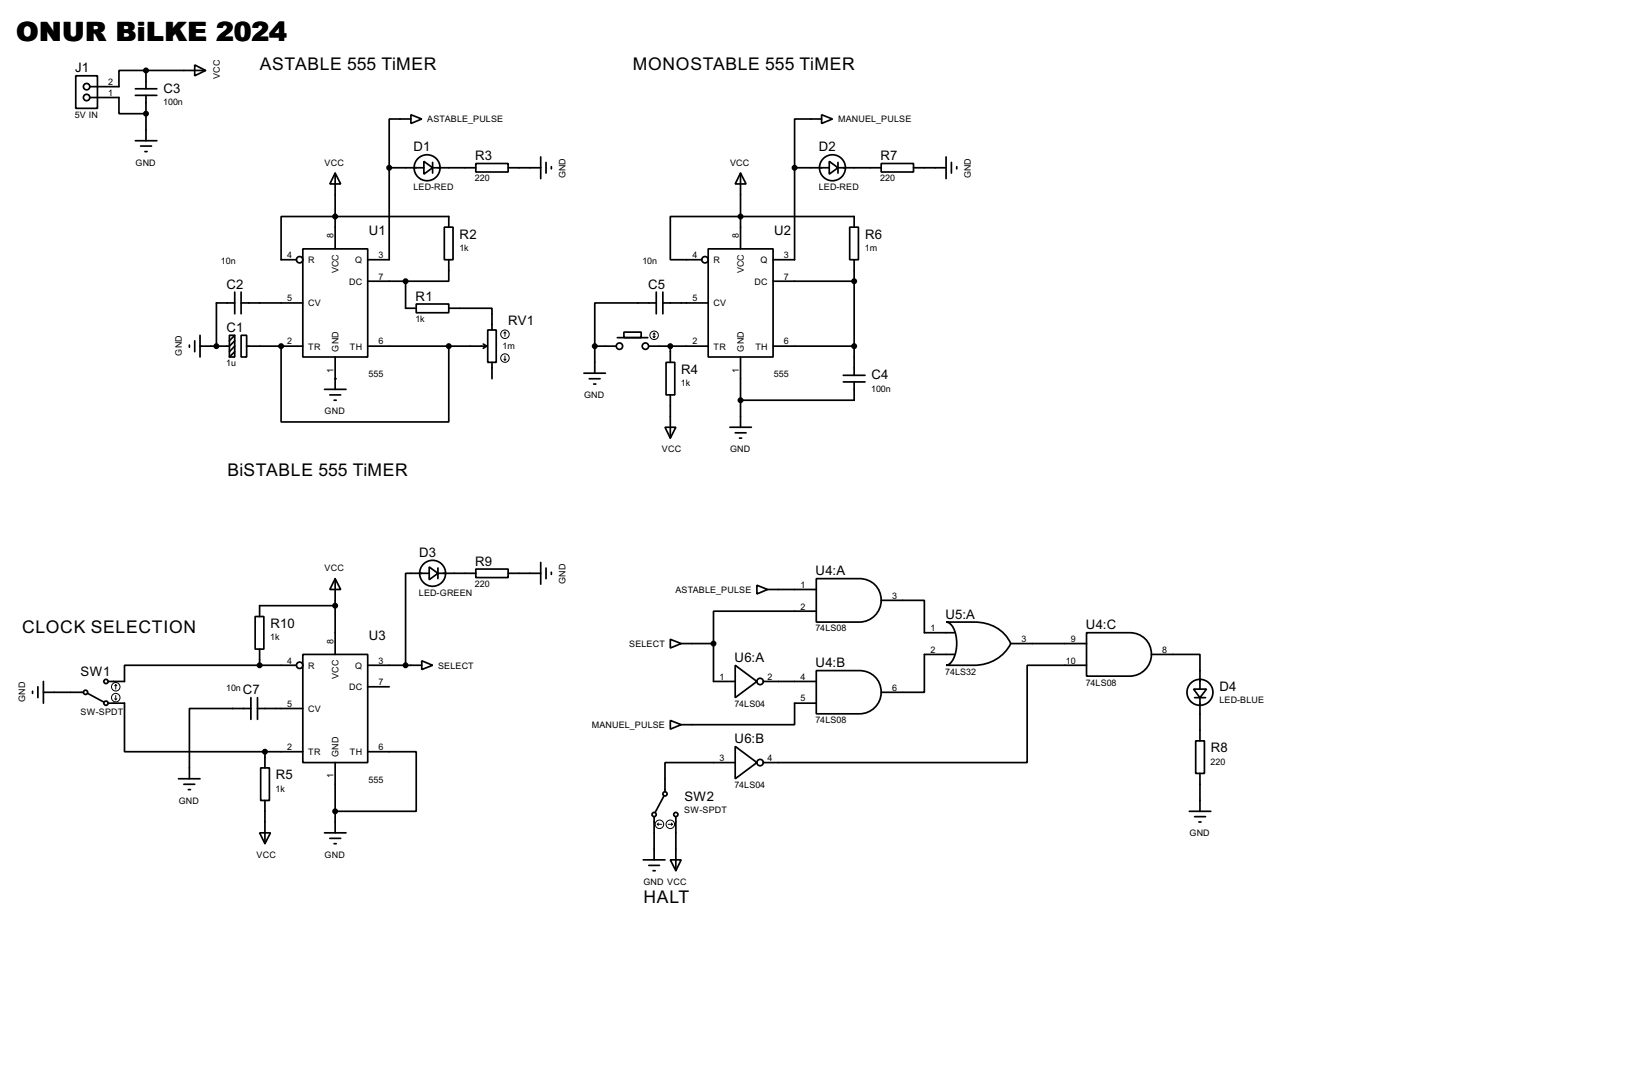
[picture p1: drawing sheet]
<svg xmlns="http://www.w3.org/2000/svg" width="383mm" height="256mm" viewBox="0 0 383 256" stroke-linecap="round" stroke-linejoin="round" font-family="sans-serif">
<g fill="#000">
<circle cx="34.3" cy="16.6" r=".2"/>
<circle cx="34.3" cy="26.7" r=".2"/>
<circle cx="50.9" cy="81.3" r=".2"/>
<circle cx="66.1" cy="81.3" r=".2"/>
<circle cx="78.8" cy="89" r=".2"/>
</g>
<g fill="none" stroke="#000" stroke-width=".4">
<path d="M17.8 17.8h5.1v7.7h-5.1zM34.3 16.6h-6.3v3.8h-6.9M34.3 16.6v4.3M34.3 16.6h14M45.8 15.3l2.5 1.3-2.5 1.2zM21.1 22.9h6.9v3.8h6.3M31.8 22.4h5.1M31.8 20.9h5.1M31.8 33.1h5.1M33.1 34.3h2.5M34.1 35.6h.5M34.3 22.4v10.7"/>
<path d="M91.5 39.4h8.1M91.5 39.4v21.6h-5.1M96.6 27l2.5 1-2.5 1zM96.6 28h-5.1v11.4M99.6 37.9l2.1 1.5-2.1 1.5zM101.7 39.4h10.1M101.7 38.2v2.5M111.8 38.4h7.6v2h-7.6zM119.4 39.4h7.7M127.1 36.9v5.1M128.3 38.2v2.5M129.6 39.2v.5"/>
<path d="M186.7 39.4h8.2M186.7 39.4v21.6h-5M193.1 27l2.5 1-2.5 1zM193.1 28h-6.4v11.4M194.9 37.9l2 1.5-2 1.5zM196.9 39.4h10.2M196.9 38.2v2.5M207.1 38.4h7.6v2h-7.6zM214.7 39.4h7.6M222.3 36.9v5.1M223.6 38.2v2.5M224.8 39.2v.5"/>
<path d="M71.2 58.5h15.2v25.4h-15.2zM78.8 40.7l1.3 2.5h-2.6zM78.8 40.7v17.8M104.4 53.4h2.1v7.6h-2.1zM105.5 53.4v-2.5h-39.4v10.1h3.6M166.4 58.5h15.3v25.4h-15.3zM174 40.7l1.3 2.5h-2.5zM174 40.7v17.8M199.7 53.4h2v7.6h-2zM200.7 53.4v-2.5h-43.2v10.1h7.4M47 78.8v5.1M53.9 78.8h1.3v5.1h-1.3z"/>
<path d="M55.2 71.2h-4.3v10.1M55.2 78.8l-1.3 1.3M55.2 68.6v5.1M56.7 78.8h1.3v5.1h-1.3zM56.7 71.2h14.5M56.7 68.6v5.1M86.4 66.1h8.9M95.3 66.1v6.3h2.5M97.8 71.4h7.7v2.1h-7.7zM105.5 72.4h10.1v5.1M105.5 61v5.1h-10.2M114.6 77.5h2v7.6h-2z"/>
<path d="M145.1 79.3h7.1M146.6 78h4.1v1.3h-4.1zM154.2 71.2h-14.4v10.1M154.2 68.6v5.1M155.8 71.2h10.6M155.8 68.6v5.1M181.7 66.1h19M200.7 61v27.2M44.5 81.1v.5M45.8 80.1v2.5M55.2 80.1l-1.3 1.2h-6.9M55.2 82.6l-1.3 1.3"/>
<path d="M55.2 81.3l-1.3 1.3M58 81.3h13.2M66.1 81.3v17.8h39.4v-17.8M76.3 91.5h5M77.5 92.8h2.6M78.5 94h.5M78.8 83.9v7.6M86.4 81.3h28M113.6 80.8l.8 .5M114.4 81.3l-.8 .5M115.6 85.1v3.9M137.2 87.7h5.1"/>
<path d="M138.5 89h2.5M139.5 90.2h.5M139.8 81.3h5M139.8 81.3v6.4M152.5 81.3h13.9M156.5 85.1h2.1v7.7h-2.1zM157.5 81.3v3.8M157.5 92.8v10.1M174 83.9v16.5M181.7 81.3h19M198.2 88.2h5.1M198.2 89.7h5.1"/>
<path d="M200.7 89.7v4.3h-26.7M156.3 100.4h2.5l-1.3 2.5zM171.5 100.4h5.1M172.8 101.7h2.5M173.8 102.9h.5M78.8 135.9l1.3 2.6h-2.6zM78.8 135.9v17.8M100.9 133.2l2 1.5-2 1.5zM100.9 134.7h-5.6v21.6M102.9 134.7h8.9M102.9 133.4v2.5M111.8 133.7h7.6v2h-7.6z"/>
<path d="M119.4 134.7h7.7M127.1 132.1v5.1M128.3 133.4v2.5M129.6 134.4v.5M177.9 137.5l2.5 1-2.5 1zM180.4 138.5h11.4M191.8 135.9h10.2a5.1 5.1 0 0 1 5.1 5.1 5.1 5.1 0 0 1-5.1 5.1h-10.2zM60 144.8h2v7.7h-2zM61 156.3h-31.7v3.8h-3.8M61 156.3h8.7M61 152.5v3.8M71.2 153.7h15.2v25.4h-15.2z"/>
<path d="M78.8 142.3h-17.8v2.5M86.4 156.3h12.7M99.1 155.2l2.6 1.1-2.6 1zM157.5 150.2l2.6 1-2.6 1zM160.1 151.2h7.6M167.7 151.2v8.9h5.1M172.8 156.3l5.1 3.8-5.1 3.8zM191.8 157.5h10.2a5.1 5.1 0 0 1 5.1 5.1 5.1 5.1 0 0 1-5.1 5.1h-10.2zM191.8 143.6h-24.1v7.6M207.1 141h10.1v7.6h7.1M222.3 146.1h6.6a9.1 9.1 0 0 1 8.6 5.1 9.5 9.5 0 0 1-8.6 5.1h-6.6a3.5 3.5 0 0 0 2.3-3.2 7.3 7.3 0 0 0-1.4-6.6zM224.3 153.7h-7.1v8.9h-10.1"/>
<path d="M237.5 151.2h17.8M255.3 148.6h10.2a5.1 5.1 0 0 1 5.1 5.1 5.1 5.1 0 0 1-5.1 5.1h-10.2zM255.3 156.3h-13.9v22.8h-62M270.6 153.7h11.4v8.2M7.7 162.4v.5M8.9 161.3v2.6M10.2 162.6h9.4M10.2 160.1v5.1M20.6 162.9l3.8 2M25.5 165.2h3.8v11.4h33M59 166.4h-14.5v16.5M59 163.9v5.1"/>
<path d="M60.5 166.4h10.7M60.5 163.9v5.1M62.3 176.6v3.8M62.3 176.6h8.9M78.8 179.1v16.5M86.4 176.6h11.4v14h-19M86.4 161.3h5.1M157.5 169.2l2.6 1-2.6 1.1zM172.8 175.3l5.1 3.8-5.1 3.8zM172.8 179.1h-16.5v6.9M179.4 160.1h12.4M191.8 165.2h-5.1v5h-26.6"/>
<path d="M280.5 161.9h3l-1.5 2zM280.7 163.9h2.6M281 174h2v7.7h-2zM282 163.9v10.1M42 182.9h5M43.2 184.2h2.6M44.3 185.5h.5M61 195.6h2.6l-1.3 2.6zM61.3 180.4h2v7.6h-2zM62.3 188v10.2M76.3 195.6h5M77.5 196.9h2.6"/>
<path d="M78.5 198.2h.5M153.7 191.8v10.2M156 187l-2 3.8M158.8 191.8v12.7M279.5 190.6h5M280.7 191.8h2.6M281.7 193.1h.5M282 181.7v8.9M151.2 202h5.1M152.5 203.3h2.5M153.5 204.5h.5M157.5 202h2.6l-1.3 2.5z"/>
<circle cx="20.3" cy="22.9" r=".75"/>
<circle cx="20.3" cy="20.4" r=".75"/>
<circle cx="100.3" cy="39.4" r="3.1"/>
<circle cx="195.6" cy="39.4" r="3.1"/>
<circle cx="70.4" cy="61" r=".75"/>
<circle cx="165.6" cy="61" r=".75"/>
<circle cx="145.5" cy="81.3" r=".75"/>
<circle cx="151.6" cy="81.3" r=".75"/>
<circle cx="101.6" cy="134.7" r="3.1"/>
<circle cx="70.4" cy="156.3" r=".75"/>
<circle cx="20.1" cy="162.6" r=".5"/>
<circle cx="24.9" cy="160.1" r=".5"/>
<circle cx="24.9" cy="165.2" r=".5"/>
<circle cx="178.6" cy="179.1" r=".75"/>
<circle cx="178.6" cy="160.1" r=".75"/>
<circle cx="281.9" cy="162.6" r="3.1"/>
<circle cx="153.7" cy="191.3" r=".5"/>
<circle cx="156.2" cy="186.5" r=".5"/>
<circle cx="158.8" cy="191.3" r=".5"/>
</g>
<g fill="#000" stroke="#000" stroke-width=".4">
<circle cx="34.3" cy="16.6" r=".5"/>
<circle cx="34.3" cy="26.7" r=".5"/>
<circle cx="91.4" cy="39.4" r=".5"/>
<circle cx="186.7" cy="39.4" r=".5"/>
<circle cx="78.7" cy="50.9" r=".5"/>
<circle cx="174" cy="50.9" r=".5"/>
<circle cx="95.3" cy="66.1" r=".5"/>
<circle cx="200.7" cy="66.1" r=".5"/>
<circle cx="50.8" cy="81.3" r=".5"/>
<circle cx="66" cy="81.3" r=".5"/>
<circle cx="105.4" cy="81.3" r=".5"/>
<circle cx="139.7" cy="81.3" r=".5"/>
<circle cx="157.5" cy="81.3" r=".5"/>
<circle cx="174" cy="94" r=".5"/>
<circle cx="200.7" cy="81.3" r=".5"/>
<circle cx="61" cy="156.3" r=".5"/>
<circle cx="78.7" cy="142.3" r=".5"/>
<circle cx="95.3" cy="156.3" r=".5"/>
<circle cx="167.6" cy="151.2" r=".5"/>
<circle cx="62.2" cy="176.6" r=".5"/>
<circle cx="78.7" cy="190.6" r=".5"/>
</g>
<g fill="none" stroke="#000" stroke-width=".23">
<path d="M118.7 78v1M118.7 78l.2 .3M118.7 78l-.3 .3M153.5 79l.2 .3M153.7 78.3v1M153.7 78.3l-.2 .2M153.7 78.3l.3 .2M154 79l-.3 .3M118.4 84.4l.3 .2M118.7 83.6v1M118.9 84.4l-.2 .2M27 164.1l.2 .3"/>
<path d="M27.2 160.8v1.1M27.2 163.4v1M27.2 160.8l-.2 .3M27.2 160.8l.3 .3M27.5 164.1l-.3 .3M154.5 193.6l.2 .3M154.5 193.6h1M154.7 193.3l-.2 .3M157 193.6h1M157.8 193.3l.2 .3M158 193.6l-.2 .3"/>
<circle cx="118.6" cy="78.5" r="1"/>
<circle cx="153.7" cy="78.8" r="1"/>
<circle cx="118.6" cy="84.1" r="1"/>
<circle cx="27.2" cy="163.9" r="1"/>
<circle cx="27.2" cy="161.3" r="1"/>
<circle cx="154.9" cy="193.6" r="1"/>
<circle cx="157.5" cy="193.6" r="1"/>
</g>
<text font-size="8.9" x="3.8" y="9.5">ONUR BiLKE 2024</text>
<g font-size="4.6">
<text x="61.1" y="16.6">ASTABLE 555 TiMER</text>
<text x="148.7" y="16.6">MONOSTABLE 555 TiMER</text>
<text x="53.4" y="111.8">BiSTABLE 555 TiMER</text>
<text x="5.2" y="148.6">CLOCK SELECTION</text>
<text x="151.2" y="212.1">HALT</text>
</g>
<g font-size="3.5">
<text x="17.7" y="17">J1</text>
<text x="38.4" y="21.8">C3</text>
<text x="97.2" y="35.6">D1</text>
<text x="192.4" y="35.6">D2</text>
<text x="111.7" y="37.6">R3</text>
<text x="206.9" y="37.6">R7</text>
<text x="86.7" y="55.1">U1</text>
<text x="108" y="56.1">R2</text>
<text x="181.9" y="55.1">U2</text>
<text x="203.3" y="56.1">R6</text>
<text x="53.2" y="67.8">C2</text>
<text x="97.7" y="70.6">R1</text>
<text x="152.3" y="67.8">C5</text>
<text x="53.2" y="78">C1</text>
<text x="119.4" y="76.4">RV1</text>
<text x="160.1" y="87.8">R4</text>
<text x="204.8" y="89.1">C4</text>
<text x="98.5" y="130.8">D3</text>
<text x="111.7" y="132.9">R9</text>
<text x="191.7" y="135.1">U4:A</text>
<text x="63.6" y="147.5">R10</text>
<text x="222.2" y="145.3">U5:A</text>
<text x="255.2" y="147.8">U4:C</text>
<text x="86.7" y="150.4">U3</text>
<text x="172.6" y="155.5">U6:A</text>
<text x="19" y="158.8">SW1</text>
<text x="191.7" y="156.7">U4:B</text>
<text x="57.1" y="163.1">C7</text>
<text x="286.6" y="162.3">D4</text>
<text x="172.6" y="174.5">U6:B</text>
<text x="284.5" y="176.7">R8</text>
<text x="64.8" y="183.1">R5</text>
<text x="160.8" y="188.2">SW2</text>
</g>
<g font-size="2.4">
<text x="25.5" y="22.5">1</text>
<text x="25.5" y="20">2</text>
<text x="51.7" y="18.5" transform="rotate(-90 51.7 18.5)">VCC</text>
<text x="17.6" y="27.6">5V IN</text>
<text x="38.4" y="24.7">100n</text>
<text x="100.4" y="28.8">ASTABLE_PULSE</text>
<text x="196.9" y="28.8">MANUEL_PULSE</text>
<text x="31.8" y="38.9">GND</text>
<text x="76.3" y="38.9">VCC</text>
<text x="132.9" y="41.9" transform="rotate(-90 132.9 41.9)">GND</text>
<text x="171.5" y="38.9">VCC</text>
<text x="228.2" y="41.9" transform="rotate(-90 228.2 41.9)">GND</text>
<text x="97.1" y="44.7">LED-RED</text>
<text x="111.6" y="42.6">220</text>
<text x="192.4" y="44.7">LED-RED</text>
<text x="206.9" y="42.6">220</text>
<text x="78.4" y="55.9" transform="rotate(-90 78.4 55.9)">8</text>
<text x="107.9" y="59">1k</text>
<text x="173.6" y="55.9" transform="rotate(-90 173.6 55.9)">8</text>
<text x="203.2" y="59">1m</text>
<text x="51.9" y="61.9">10n</text>
<text x="67.5" y="60.6">4</text>
<text x="72.4" y="61.8">R</text>
<text x="79.6" y="64.2" transform="rotate(-90 79.6 64.2)">VCC</text>
<text x="83.4" y="61.8">Q</text>
<text x="89" y="65.6">7</text>
<text x="89" y="60.6">3</text>
<text x="151" y="61.9">10n</text>
<text x="162.7" y="60.6">4</text>
<text x="167.7" y="61.8">R</text>
<text x="174.8" y="64.2" transform="rotate(-90 174.8 64.2)">VCC</text>
<text x="178.7" y="61.8">Q</text>
<text x="184.2" y="65.6">7</text>
<text x="184.2" y="60.6">3</text>
<text x="67.5" y="70.8">5</text>
<text x="72.4" y="72">CV</text>
<text x="82" y="66.9">DC</text>
<text x="162.7" y="70.8">5</text>
<text x="167.7" y="72">CV</text>
<text x="177.3" y="66.9">DC</text>
<text x="97.6" y="75.6">1k</text>
<text x="42.8" y="83.5" transform="rotate(-90 42.8 83.5)">GND</text>
<text x="67.5" y="80.9">2</text>
<text x="72.4" y="82.1">TR</text>
<text x="79.6" y="82.6" transform="rotate(-90 79.6 82.6)">GND</text>
<text x="82.2" y="82.1">TH</text>
<text x="89" y="80.9">6</text>
<text x="118.1" y="81.8">1m</text>
<text x="162.7" y="80.9">2</text>
<text x="167.7" y="82.1">TR</text>
<text x="174.8" y="82.6" transform="rotate(-90 174.8 82.6)">GND</text>
<text x="177.5" y="82.1">TH</text>
<text x="184.2" y="80.9">6</text>
<text x="53.2" y="86.1">1u</text>
<text x="78.4" y="87.5" transform="rotate(-90 78.4 87.5)">1</text>
<text x="86.6" y="88.6">555</text>
<text x="173.6" y="87.6" transform="rotate(-90 173.6 87.6)">1</text>
<text x="181.9" y="88.6">555</text>
<text x="137.2" y="93.6">GND</text>
<text x="160" y="90.8">1k</text>
<text x="204.7" y="92">100n</text>
<text x="76.3" y="97.4">GND</text>
<text x="155.5" y="106.3">VCC</text>
<text x="171.5" y="106.3">GND</text>
<text x="76.3" y="134.2">VCC</text>
<text x="111.6" y="137.9">220</text>
<text x="132.9" y="137.2" transform="rotate(-90 132.9 137.2)">GND</text>
<text x="98.4" y="139.9">LED-GREEN</text>
<text x="158.7" y="139.3">ASTABLE_PULSE</text>
<text x="188.1" y="138.1">1</text>
<text x="188.1" y="143.2">2</text>
<text x="209.6" y="140.6">3</text>
<text x="191.6" y="148.3">74LS08</text>
<text x="218.6" y="148.2">1</text>
<text x="63.5" y="150.4">1k</text>
<text x="67.5" y="155.9">4</text>
<text x="78.4" y="151.2" transform="rotate(-90 78.4 151.2)">8</text>
<text x="89" y="155.9">3</text>
<text x="147.8" y="152">SELECT</text>
<text x="218.6" y="153.3">2</text>
<text x="240.1" y="150.8">3</text>
<text x="250.5" y="155.9">10</text>
<text x="251.6" y="150.8">9</text>
<text x="273.1" y="153.3">8</text>
<text x="72.4" y="157.1">R</text>
<text x="79.6" y="159.5" transform="rotate(-90 79.6 159.5)">VCC</text>
<text x="83.4" y="157.1">Q</text>
<text x="89" y="160.9">7</text>
<text x="102.9" y="157.1">SELECT</text>
<text x="169.1" y="159.7">1</text>
<text x="180.4" y="159.7">2</text>
<text x="188.1" y="159.7">4</text>
<text x="222.1" y="158.5">74LS32</text>
<text x="255.1" y="161">74LS08</text>
<text x="5.9" y="164.8" transform="rotate(-90 5.9 164.8)">GND</text>
<text x="18.9" y="167.9">SW-SPDT</text>
<text x="53.2" y="162.3">10n</text>
<text x="67.5" y="166">5</text>
<text x="72.4" y="167.2">CV</text>
<text x="82" y="162.1">DC</text>
<text x="172.6" y="166.1">74LS04</text>
<text x="188.1" y="164.8">5</text>
<text x="209.6" y="162.2">6</text>
<text x="286.5" y="165.2">LED-BLUE</text>
<text x="139" y="171">MANUEL_PULSE</text>
<text x="191.6" y="169.9">74LS08</text>
<text x="67.5" y="176.2">2</text>
<text x="72.4" y="177.4">TR</text>
<text x="79.6" y="177.8" transform="rotate(-90 79.6 177.8)">GND</text>
<text x="82.2" y="177.4">TH</text>
<text x="89" y="176.2">6</text>
<text x="169.1" y="178.7">3</text>
<text x="180.4" y="178.7">4</text>
<text x="284.5" y="179.7">220</text>
<text x="78.4" y="182.8" transform="rotate(-90 78.4 182.8)">1</text>
<text x="86.6" y="183.9">555</text>
<text x="172.6" y="185.1">74LS04</text>
<text x="42" y="188.8">GND</text>
<text x="64.8" y="186">1k</text>
<text x="160.8" y="191.1">SW-SPDT</text>
<text x="279.5" y="196.4">GND</text>
<text x="60.3" y="201.5">VCC</text>
<text x="76.3" y="201.5">GND</text>
<text x="151.2" y="207.9">GND VCC</text>
</g>
</svg>
